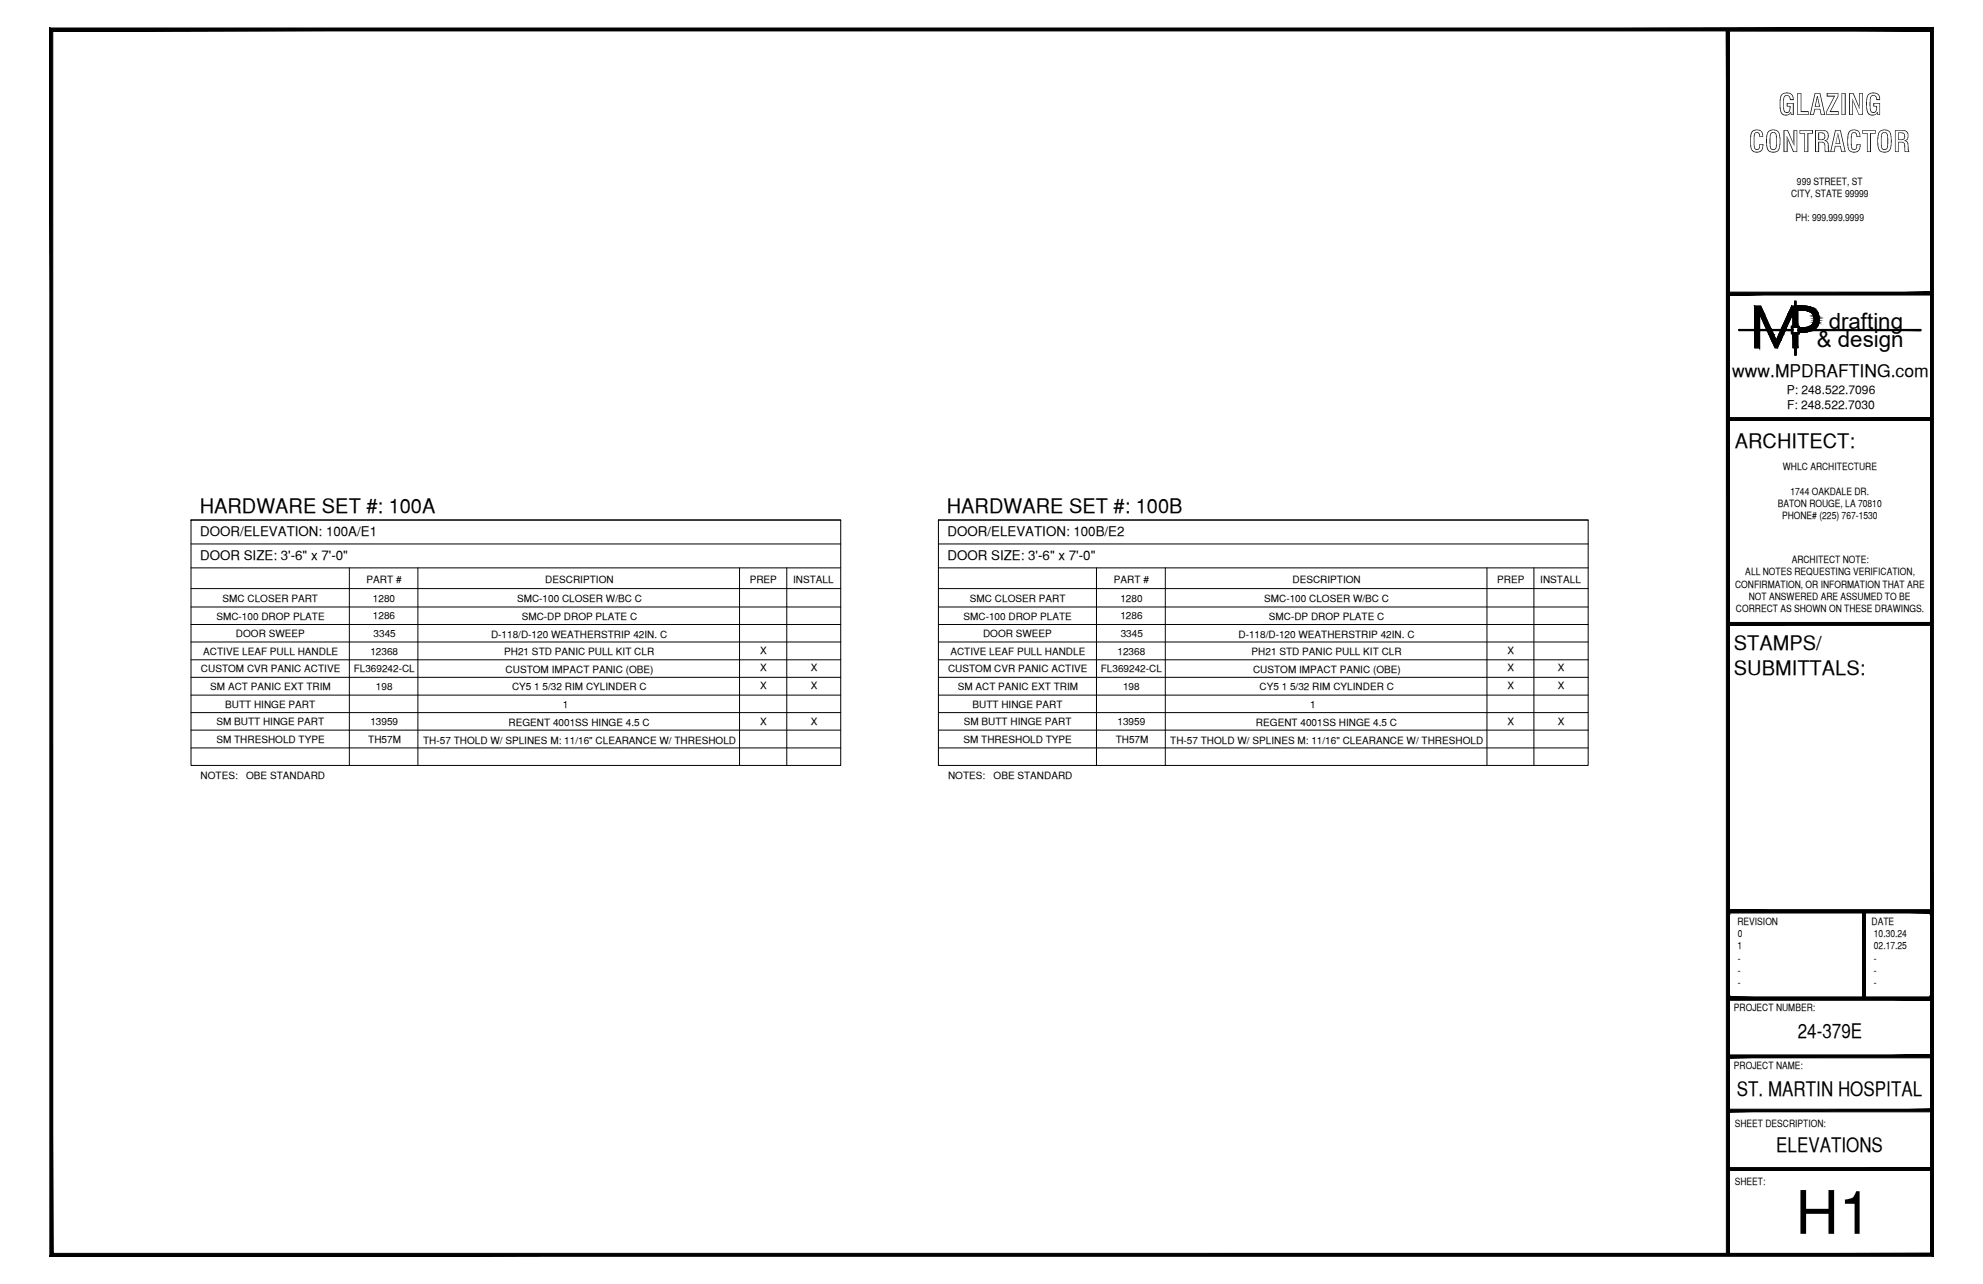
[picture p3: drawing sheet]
<svg xmlns="http://www.w3.org/2000/svg" width="432mm" height="279mm" viewBox="0 0 432 279" stroke-linecap="round" stroke-linejoin="round" font-family="sans-serif">
<!-- layer: TITLE BLOCK -->
<g fill="none" stroke="#000" stroke-width=".22">
<path d="M378.7 71.7h11.4v-.7h.7v-5.5h.3v5.5h.7v.7h26.5v.2h-26.5v.7h-.7v4.7h-.3v-4.7h-.7v-.7h-11.4zM382.1 72.1h1.1v3.6h-1.1zM382.1 66.6h1.3l2.2 5h-1l-1.4-3.3v3.3h-1.1zM384.9 72.1h1l.9 1.9 .9-1.9h1l-1.7 3.6h-.5zM390.1 66.6h.6v4.3h-.3v-2.6l-1.5 3.3h-1zM390.4 71.2h1.1v1.2h-1.1zM390.4 72.8h.3v2.9h-.3zM391.2 72.8h.3v2.9h-.3zM392.8 67.6l.8 .1 .7 .3M393.1 71.3h-1.2v.3h3.3M394.2 72.1h-2.3v.2h1.2M394.2 72l-1.1 .2"/>
<path d="M394.3 70.8l-1.3 .4M394.3 68l.6 .9M394.9 69.9l-.6 .9M395 68.9v1M395 67.1l.6 .5 .4 1.1M395 67.1l-1.2-.4-2.6-.1v4.3h.3v-3.3h1.4M396 70.1l-.3 .8-.5 .7M396.1 68.7v1.4M41.6 113.2h141.5v53.4h-141.5zM41.6 118.4h141.5M41.6 113.2h141.5M204.3 113.2h141.5v53.4h-141.5z"/>
<path d="M204.3 118.4h141.5M204.3 113.2h141.5M41.6 128.1h141.5M41.6 123.6h141.5M41.6 132.1h141.5M41.6 135.9h141.5M41.6 139.7h141.5M76.1 123.6v43M91 123.6v43M161 123.6v43M171.3 123.6v43M204.3 128.1h141.5"/>
<path d="M204.3 123.6h141.5M204.3 132.1h141.5M204.3 135.9h141.5M204.3 139.7h141.5M238.8 123.6v43M253.7 123.6v43M323.8 123.6v43M334 123.6v43M41.6 143.6h141.5M41.6 147.4h141.5M41.6 151.3h141.5M41.6 155.1h141.5"/>
<path d="M41.6 158.9h141.5M204.3 143.6h141.5M204.3 147.4h141.5M204.3 151.3h141.5M204.3 155.1h141.5M204.3 158.9h141.5M41.6 162.8h141.5M204.3 162.8h141.5"/>
</g>
<g fill="#000" stroke="#000" stroke-width=".22">
<path d="M393.1 71.3h2.4zM394.3 68h1.6z"/>
<path d="M376.3 6.5v.2h44.1zM376.3 6.5h44.3l-.2 .2z"/>
<path d="M375.9 6.4l.7 266.6v-266.6zM375.9 6.4l.7 266.6h-.7z"/>
<path d="M420.6 6.5l-.2 .2 .2 234.9zM420.4 6.7l.2 234.9h-.2z"/>
<path d="M421 6.1l-.6 .6 .6 266.7zM420.4 6.7l.6 266.7-.6-.7zM10.9 273.4h410.1l-.6-.7zM10.9 273.4l.6-.7h408.9zM10.9 6.1v267.3l.6-.7zM10.9 6.1l.6 .6v266zM10.9 6.1l.6 .6 409.5-.6zM11.5 6.7l409.5-.6-.6 .6z"/>
<path d="M382.1 68.3h1.1zM382.1 68.3h1.1z"/>
<path d="M382.1 68.3l1.1 3.3v-3.3zM382.1 68.3l1.1 3.3h-1.1z"/>
<path d="M382.1 72.1l1.1 3.6v-3.6zM382.1 72.1l1.1 3.6h-1.1z"/>
<path d="M382.1 66.6l2.1 1.7-.8-1.7zM382.1 66.6l2.1 1.7h-2.1z"/>
<path d="M383.2 68.3h1zM383.2 68.3h1z"/>
<path d="M383.2 68.3l2.4 3.3-1.4-3.3zM383.2 68.3l2.4 3.3h-1z"/>
<path d="M384.9 72.1l1.3 .7-.3-.7zM384.9 72.1l1.3 .7h-1z"/>
<path d="M385.2 72.8l1.6 1.2-.6-1.2zM385.2 72.8l1.6 1.2h-1z"/>
<path d="M385.8 74l1.2 1.7 .8-1.7zM385.8 74l1.2 1.7h-.5z"/>
<path d="M387.3 72.8l.5 1.2 .6-1.2zM387.3 72.8l.5 1.2h-1z"/>
<path d="M387.7 72.1l.7 .7 .3-.7zM387.7 72.1l.7 .7h-1.1z"/>
<path d="M389.4 68.3l-.5 3.3 1.5-3.3zM389.4 68.3l-.5 3.3h-1z"/>
<path d="M390.1 71.2l.3 .5v-.5zM390.1 71.2l.3 .5h-.3z"/>
<path d="M378.7 71.7l11.7 .2v-.2zM378.7 71.7l11.7 .2h-11.7z"/>
<path d="M390.1 71.9l.3 .5v-.5zM390.1 71.9l.3 .5h-.3z"/>
<path d="M390.1 66.6l.6 1.7v-1.7zM390.1 66.6l.6 1.7h-1.3z"/>
<path d="M390.4 68.3l.3 2.6v-2.6zM390.4 68.3l.3 2.6h-.3z"/>
<path d="M390.4 72.8l.3 2.9v-2.9zM390.4 72.8l.3 2.9h-.3z"/>
<path d="M390.8 65.5l.3 5.5v-5.5zM390.8 65.5l.3 5.5h-.3z"/>
<path d="M390.8 72.6l.3 4.7v-4.7zM390.8 72.6l.3 4.7h-.3z"/>
<path d="M391.2 67.6l.3 3.3v-3.3zM391.2 67.6l.3 3.3h-.3z"/>
<path d="M391.2 72.8l.3 2.9v-2.9zM391.2 72.8l.3 2.9h-.3z"/>
<path d="M390.1 71l1.7 .2v-.2zM390.1 71l1.7 .2h-1.7z"/>
<path d="M391.5 71.2l.3 .5v-.5zM391.5 71.2l.3 .5h-.3z"/>
<path d="M391.5 71.9l.3 .5v-.5zM391.5 71.9l.3 .5h-.3z"/>
<path d="M390.1 72.4l1.7 .2v-.2zM390.1 72.4l1.7 .2h-1.7z"/>
<path d="M391.2 66.6l2.4 .1zM391.2 66.6l2.4 .1z"/>
<path d="M391.2 66.7l3.1 .2-.7-.2zM391.2 66.7l3.1 .2h-3.1z"/>
<path d="M391.9 72.2h1.7zM391.9 72.2l1.2 .1z"/>
<path d="M391.9 72.1l1.7 .1 .6-.1zM391.9 72.1l1.7 .1h-1.7z"/>
<path d="M391.2 66.9l3.8 .2-.7-.2zM391.2 66.9l3.8 .2h-3.8z"/>
<path d="M391.2 67.1l4.2 .3-.4-.3zM391.2 67.1l4.2 .3h-4.2z"/>
<path d="M391.2 67.4l4.3 .2-.1-.2zM391.2 67.4l4.3 .2h-4.3z"/>
<path d="M392.9 67.6h2.6zM392.9 67.6h2.6z"/>
<path d="M393.3 67.6l2.3 .1-.1-.1zM393.3 67.6l2.3 .1zM393.6 67.7h2zM393.6 67.7h2z"/>
<path d="M393.4 71.2l2.1 .1zM393.1 71.3h2.4zM393.1 71.3h2.4z"/>
<path d="M391.9 71.3l3.3 .3 .3-.3zM391.9 71.3l3.3 .3h-3.3z"/>
<path d="M393.6 67.7l2.1 .1-.1-.1zM393.6 67.7l2.1 .1z"/>
<path d="M393.8 71.2h1.8zM393.4 71.2h2.1z"/>
<path d="M394 67.8l1.9 .2-.2-.2zM394 67.8l1.9 .2h-1.6zM394.3 68h1.6z"/>
<path d="M394.1 71.1l1.5 .1 .1-.1zM393.8 71.2l.3-.1 1.5 .1z"/>
<path d="M394.2 70.9l1.5 .2 .1-.2zM394.2 70.9l1.5 .2h-1.6z"/>
<path d="M394.4 68l1.5 .2v-.2zM394.4 68l1.5 .2h-1.3z"/>
<path d="M394.4 70.9h1.5zM394.2 70.9h1.6z"/>
<path d="M394.6 68.2l1.4 .1-.1-.1zM394.6 68.2l1.4 .1h-1.3z"/>
<path d="M394.6 70.7l1.3 .2v-.2zM394.6 70.7l1.3 .2h-1.5z"/>
<path d="M394.7 68.3l1.3 .2v-.2zM394.7 68.3l1.3 .2h-1.2z"/>
<path d="M394.8 68.5l1.2 .2v-.2zM394.8 68.5l1.2 .2h-1.1zM394.9 68.7h1.1zM394.9 68.7h1.1z"/>
<path d="M394.8 70.4l1.2 .1v-.1zM394.8 70.4l1.2 .1h-1.3z"/>
<path d="M394.7 70.5l1.2 .2 .1-.2zM394.7 70.5l1.2 .2h-1.3z"/>
<path d="M394.9 68.7l1.2 .3-.1-.3zM394.9 68.7l1.2 .3h-1.1z"/>
<path d="M394.9 70.2l1.1 .2v-.2zM394.9 70.2l1.1 .2h-1.2z"/>
<path d="M395 69l1.1 .2v-.2zM395 69l1.1 .2h-1.1z"/>
<path d="M395 69.2l1.1 .2v-.2zM395 69.2l1.1 .2h-1.1z"/>
<path d="M395 69.4l1.1 .3v-.3zM395 69.4l1.1 .3h-1.1z"/>
<path d="M395 69.7l1.1 .1v-.1zM395 69.7l1.1 .1h-1.1z"/>
<path d="M395 69.8l1 .4 .1-.4zM395 69.8l1 .4h-1.1zM394.9 70.2h1.1zM394.9 70.2h1.1z"/>
<path d="M391.5 71.7l26.8 .2v-.2zM391.5 71.7l26.8 .2h-26.8z"/>
<path d="M376.3 64.2h44.3v-.6zM376.3 63.6h44.3l-44.3 .6z"/>
<path d="M376.3 91.5h44.3v-.6zM376.3 90.9h44.3l-44.3 .6z"/>
<path d="M376.3 136.1h44.3v-.7zM376.3 135.4h44.3l-44.3 .7z"/>
<path d="M405.6 198.3l.6 19v-19zM405.6 198.3l.6 19h-.6z"/>
<path d="M420.4 198.6v18.4l.2-18.6zM420.6 198.4v18.8l-.2-.2z"/>
<path d="M420.4 198.6v18.4l.2-18.6zM420.6 198.4v18.8l-.2-.2z"/>
<path d="M420.6 198l-.2 .6 .2-.2zM376.3 198h44.3l-.2 .6zM376.3 198l.3 .6h43.8zM376.3 198l.3 .6-.3-.2z"/>
<path d="M420.6 198l-.2 .6 .2-.2zM376.3 198h44.3l-.2 .6zM376.3 198l.3 .6h43.8zM376.3 198l.3 .6-.3-.2z"/>
<path d="M376.6 217l-.3 .2v.4zM376.6 217l44 .6h-44.3zM376.6 217l44 .6-.2-.6zM420.4 217l.2 .2v.4z"/>
<path d="M376.6 217l-.3 .2v.4zM376.6 217l44 .6h-44.3zM376.6 217l44 .6-.2-.6zM420.4 217l.2 .2v.4z"/>
<path d="M376.6 198.6l-.3 18.6 .3-.2zM376.3 198.4l.3 .2-.3 18.6z"/>
<path d="M376.6 198.6l-.3 18.6 .3-.2zM376.3 198.4l.3 .2-.3 18.6z"/>
<path d="M376.3 217.4h44.3v-.3zM376.3 217.1h44.3l-44.3 .3z"/>
<path d="M376.3 230.2h44.3v-.6zM376.3 229.6h44.3l-44.3 .6z"/>
<path d="M376.2 254.1v.6l44.5-.6zM376.2 254.7l44.5-.6v.6z"/>
<path d="M376.2 241.4v.5l44.5-.5zM376.2 241.9l44.5-.5v.5z"/>
<path d="M376.3 6.5v235.1h.3zM376.3 6.5h.3v235.1z"/>
</g>
<text font-size="13.1" x="391" y="268.5">H1</text>
<g font-size="6.3">
<text x="387.2" y="25">GLAZING</text>
<text x="380.8" y="33.1">CONTRACTOR</text>
</g>
<g font-size="4.9">
<text x="398.2" y="71.5">drafting</text>
<text x="395.6" y="75.5">&amp; design</text>
</g>
<g font-size="4.4">
<text x="377.8" y="97.5">ARCHITECT:</text>
<text x="43.5" y="111.7">HARDWARE SET #: 100A</text>
<text x="206.2" y="111.7">HARDWARE SET #: 100B</text>
<text x="377.6" y="141.5">STAMPS/</text>
<text x="377.6" y="146.9">SUBMITTALS:</text>
<text x="391.5" y="225.8">24-379E</text>
<text x="378.2" y="238.5">ST. MARTIN HOSPITAL</text>
<text x="386.8" y="250.7">ELEVATIONS</text>
</g>
<text font-size="3.8" x="377.2" y="82">www.MPDRAFTING.com</text>
<g font-size="2.9">
<text x="43.6" y="116.7">DOOR/ELEVATION: 100A/E1</text>
<text x="206.3" y="116.7">DOOR/ELEVATION: 100B/E2</text>
<text x="43.6" y="121.8">DOOR SIZE: 3'-6&quot; x 7'-0&quot;</text>
<text x="206.3" y="121.8">DOOR SIZE: 3'-6&quot; x 7'-0&quot;</text>
</g>
<g font-size="2.6">
<text x="389.1" y="85.8">P: 248.522.7096</text>
<text x="389.1" y="89">F: 248.522.7030</text>
</g>
<g font-size="2.2">
<text x="391.3" y="40.2">999 STREET, ST</text>
<text x="390" y="42.9">CITY, STATE 99999</text>
<text x="391" y="48.2">PH: 999.999.9999</text>
<text x="388.2" y="102.3">WHLC ARCHITECTURE</text>
<text x="389.9" y="107.6">1744 OAKDALE DR.</text>
<text x="387.1" y="110.3">BATON ROUGE, LA 70810</text>
<text x="388" y="113">PHONE# (225) 767-1530</text>
<text x="380" y="125.2">ALL NOTES REQUESTING VERIFICATION,</text>
<text x="390.1" y="122.6">ARCHITECT NOTE:</text>
<text x="48.5" y="130.9">SMC CLOSER PART</text>
<text x="79.8" y="126.9">PART #</text>
<text x="81.2" y="130.9">1280</text>
<text x="112.6" y="130.9">SMC-100 CLOSER W/BC C</text>
<text x="118.7" y="126.9">DESCRIPTION</text>
<text x="163.3" y="126.9">PREP</text>
<text x="172.7" y="126.9">INSTALL</text>
<text x="211.2" y="130.9">SMC CLOSER PART</text>
<text x="242.6" y="126.9">PART #</text>
<text x="244" y="130.9">1280</text>
<text x="275.3" y="130.9">SMC-100 CLOSER W/BC C</text>
<text x="281.4" y="126.9">DESCRIPTION</text>
<text x="326" y="126.9">PREP</text>
<text x="335.4" y="126.9">INSTALL</text>
<text x="377.8" y="127.9">CONFIRMATION, OR INFORMATION THAT ARE</text>
<text x="380.8" y="130.6">NOT ANSWERED ARE ASSUMED TO BE</text>
<text x="47.1" y="134.8">SMC-100 DROP PLATE</text>
<text x="81.2" y="134.7">1286</text>
<text x="113.6" y="134.9">SMC-DP DROP PLATE C</text>
<text x="209.8" y="134.8">SMC-100 DROP PLATE</text>
<text x="244" y="134.7">1286</text>
<text x="276.3" y="134.9">SMC-DP DROP PLATE C</text>
<text x="378" y="133.2">CORRECT AS SHOWN ON THESE DRAWINGS.</text>
<text x="44.3" y="142.4">ACTIVE LEAF PULL HANDLE</text>
<text x="51.4" y="138.6">DOOR SWEEP</text>
<text x="80.6" y="142.4">12368</text>
<text x="81.3" y="138.6">3345</text>
<text x="106.9" y="138.8">D-118/D-120 WEATHERSTRIP 42IN. C</text>
<text x="109.8" y="142.6">PH21 STD PANIC PULL KIT CLR</text>
<text x="165.5" y="142.3">X</text>
<text x="206.9" y="142.4">ACTIVE LEAF PULL HANDLE</text>
<text x="214.1" y="138.6">DOOR SWEEP</text>
<text x="243.3" y="142.4">12368</text>
<text x="244" y="138.6">3345</text>
<text x="269.7" y="138.8">D-118/D-120 WEATHERSTRIP 42IN. C</text>
<text x="272.5" y="142.6">PH21 STD PANIC PULL KIT CLR</text>
<text x="328.2" y="142.3">X</text>
<text x="43.8" y="146.3">CUSTOM CVR PANIC ACTIVE</text>
<text x="77" y="146.3">FL369242-CL</text>
<text x="110.1" y="146.4">CUSTOM IMPACT PANIC (OBE)</text>
<text x="165.5" y="146.1">X</text>
<text x="165.5" y="150">X</text>
<text x="176.5" y="146.1">X</text>
<text x="176.5" y="150">X</text>
<text x="206.4" y="146.3">CUSTOM CVR PANIC ACTIVE</text>
<text x="239.7" y="146.3">FL369242-CL</text>
<text x="272.9" y="146.4">CUSTOM IMPACT PANIC (OBE)</text>
<text x="328.2" y="146.1">X</text>
<text x="328.2" y="150">X</text>
<text x="339.2" y="146.1">X</text>
<text x="339.2" y="150">X</text>
<text x="45.8" y="150.1">SM ACT PANIC EXT TRIM</text>
<text x="49" y="154">BUTT HINGE PART</text>
<text x="81.9" y="150.1">198</text>
<text x="111.5" y="150.2">CY5 1 5/32 RIM CYLINDER C</text>
<text x="122.6" y="154.1">1</text>
<text x="208.5" y="150.1">SM ACT PANIC EXT TRIM</text>
<text x="211.8" y="154">BUTT HINGE PART</text>
<text x="244.5" y="150.1">198</text>
<text x="274.3" y="150.2">CY5 1 5/32 RIM CYLINDER C</text>
<text x="285.3" y="154.1">1</text>
<text x="47.1" y="157.8">SM BUTT HINGE PART</text>
<text x="47.1" y="161.6">SM THRESHOLD TYPE</text>
<text x="80.2" y="161.6">TH57M</text>
<text x="80.6" y="157.8">13959</text>
<text x="92.1" y="161.8">TH-57 THOLD W/ SPLINES M: 11/16&quot; CLEARANCE W/ THRESHOLD</text>
<text x="110.7" y="157.9">REGENT 4001SS HINGE 4.5 C</text>
<text x="165.5" y="157.7">X</text>
<text x="176.5" y="157.7">X</text>
<text x="209.8" y="161.6">SM THRESHOLD TYPE</text>
<text x="209.9" y="157.8">SM BUTT HINGE PART</text>
<text x="243" y="161.6">TH57M</text>
<text x="243.3" y="157.8">13959</text>
<text x="254.8" y="161.8">TH-57 THOLD W/ SPLINES M: 11/16&quot; CLEARANCE W/ THRESHOLD</text>
<text x="273.5" y="157.9">REGENT 4001SS HINGE 4.5 C</text>
<text x="328.2" y="157.7">X</text>
<text x="339.2" y="157.7">X</text>
<text x="43.7" y="169.4">NOTES:</text>
<text x="53.6" y="169.4">OBE STANDARD</text>
<text x="206.4" y="169.4">NOTES:</text>
<text x="216.4" y="169.4">OBE STANDARD</text>
<text x="378.3" y="201.3">REVISION</text>
<text x="378.4" y="204">0</text>
<text x="407.5" y="201.3">DATE</text>
<text x="408" y="204">10.30.24</text>
<text x="378.3" y="206.6">1</text>
<text x="378.4" y="209.2">-</text>
<text x="408" y="206.6">02.17.25</text>
<text x="408" y="209.2">-</text>
<text x="378.4" y="211.9">-</text>
<text x="378.4" y="214.5">-</text>
<text x="408" y="211.9">-</text>
<text x="408" y="214.5">-</text>
<text x="377.6" y="219.9">PROJECT NUMBER:</text>
<text x="377.6" y="232.5">PROJECT NAME:</text>
<text x="377.8" y="245.2">SHEET DESCRIPTION:</text>
<text x="377.8" y="257.9">SHEET:</text>
</g>
</svg>
